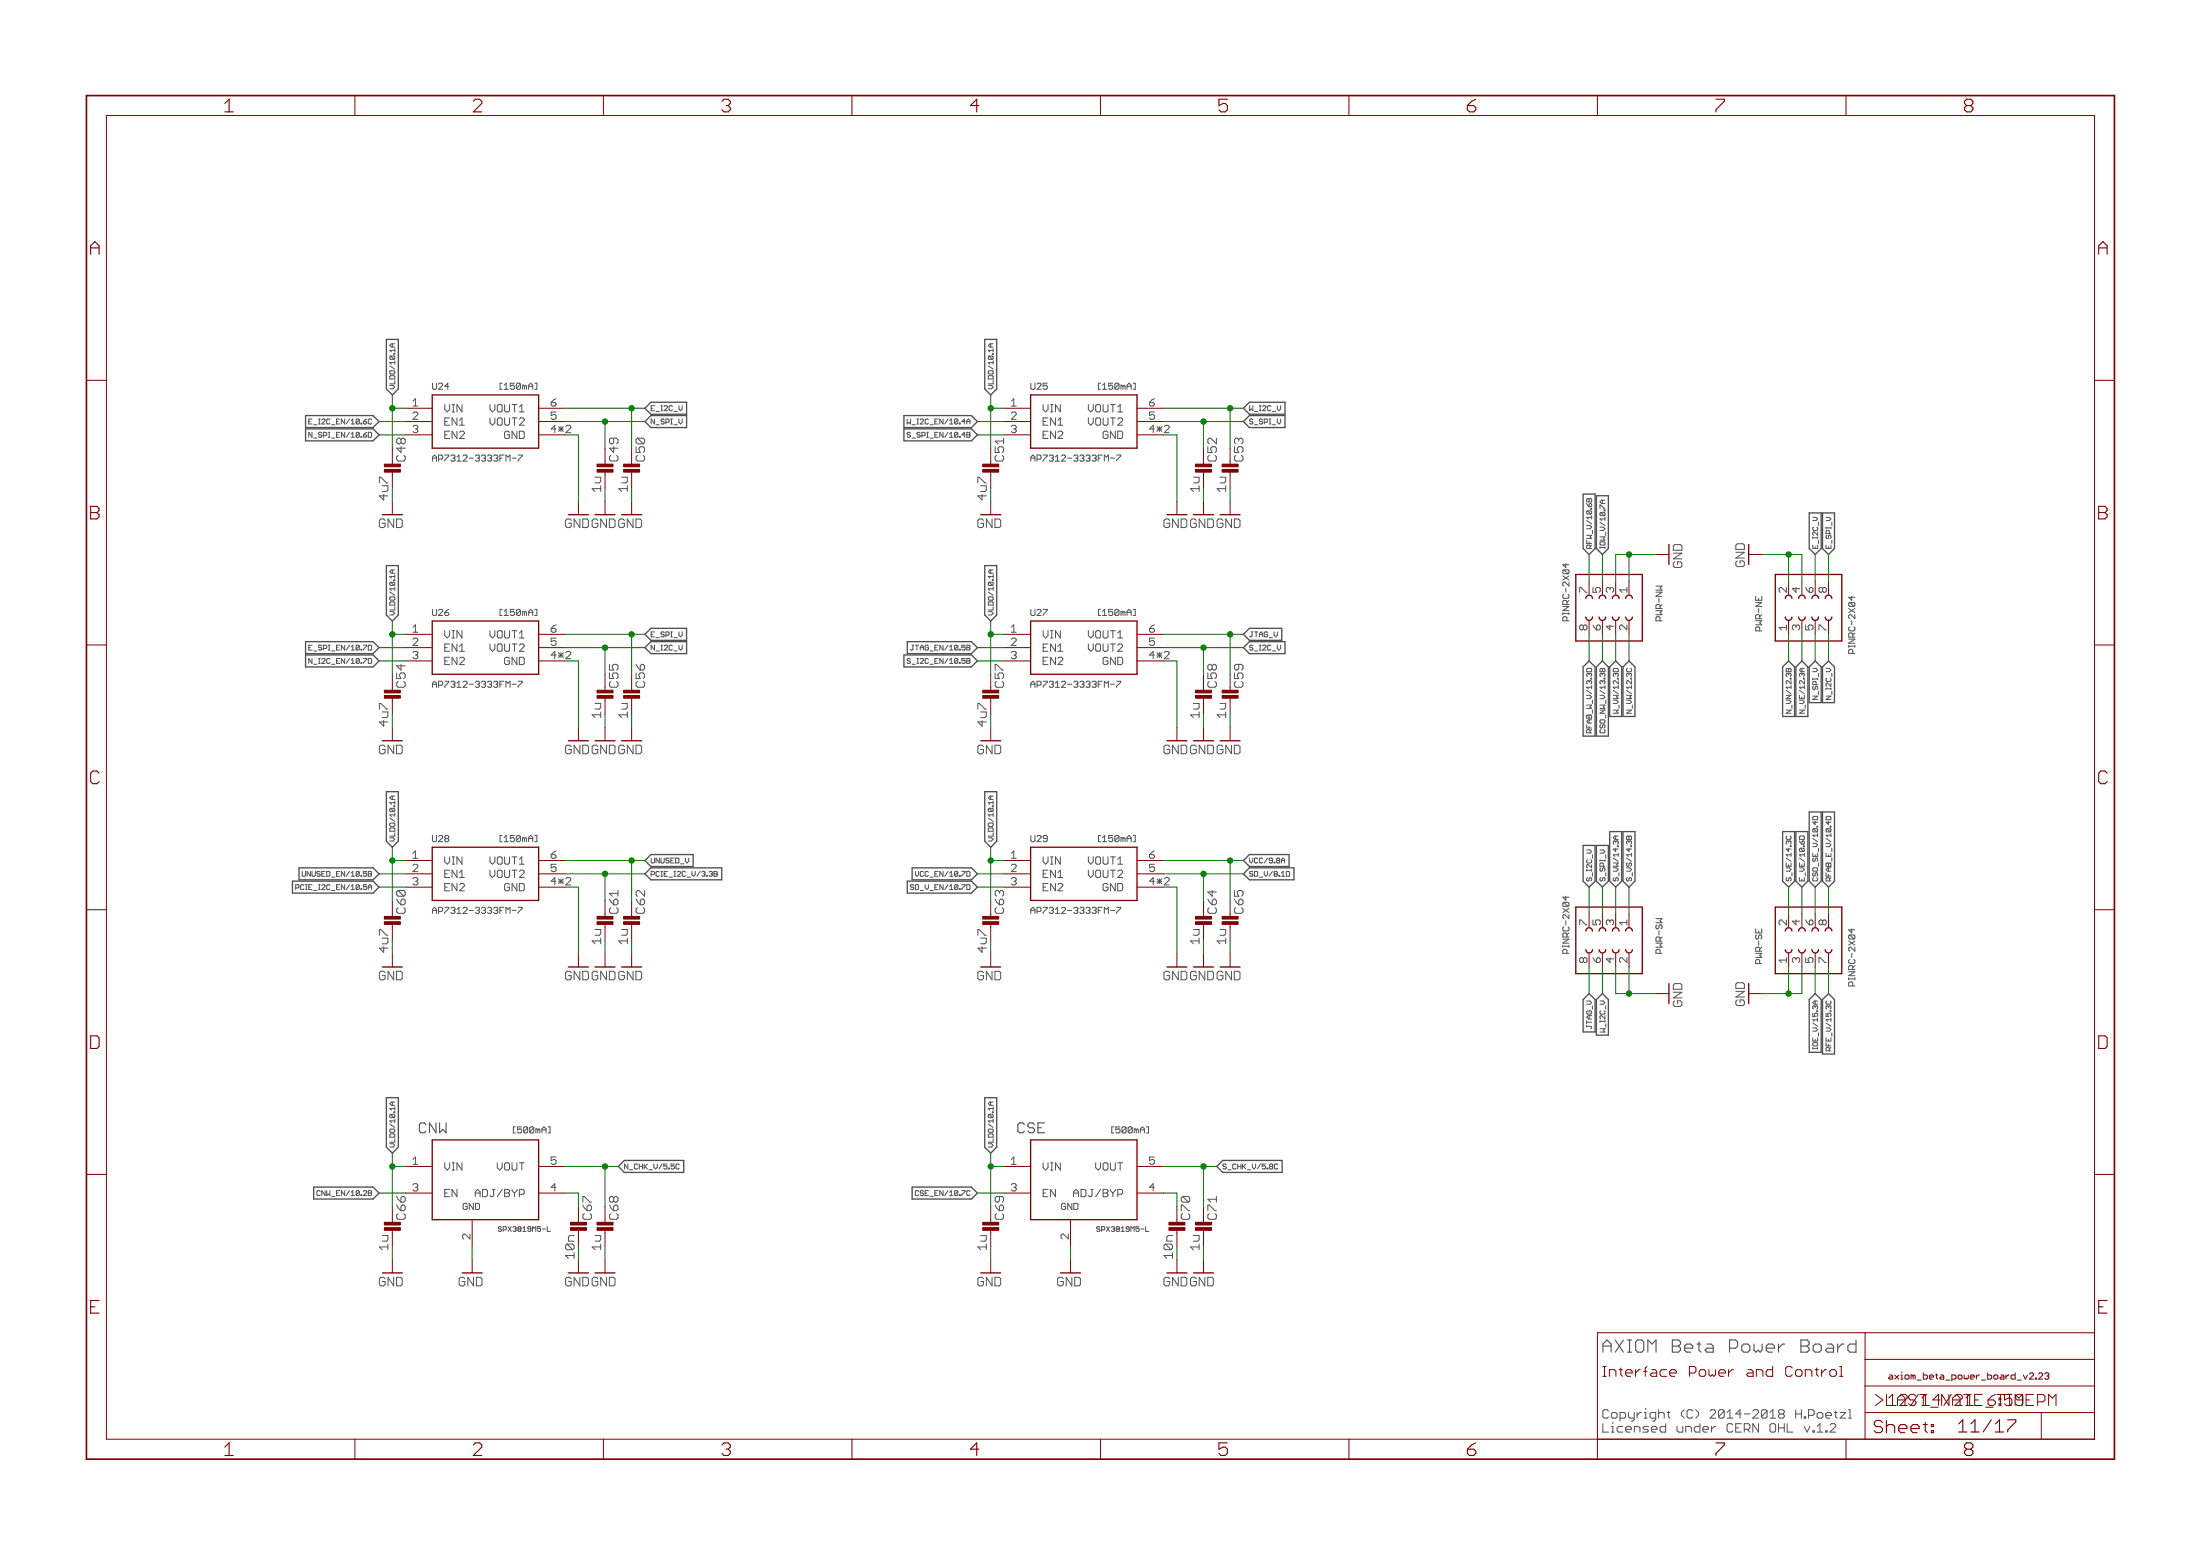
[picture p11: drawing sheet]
<svg xmlns="http://www.w3.org/2000/svg" width="420mm" height="297mm" viewBox="0 0 420 297" stroke-linecap="round" stroke-linejoin="round" font-family="sans-serif">
<path d="M353.3 256.6h1.2M354.5 255.8v2.3h-1.2" fill="none" stroke="#505050" stroke-width=".21"/>
<g fill="none" stroke="#505050" stroke-width=".19">
<path d="M59.6 80h-.6v.9h.6M59 83.5v-1l.6 1M59 80.5h.3M99 86.9h.7v.2l-.7 .7M173.2 83.3l.2 .2M173.4 82.5l-.2 .2 .2 .3M213.3 86.9h.7v.2l-.7 .7M335.3 119.9v.5h1.2M336.1 119.9v.5M59 126.6v-.9l.6 .9M59 123.6h.3M59.6 123.2h-.6v.9h.6"/>
<path d="M99 130h.7v.2l-.7 .8M173.2 126.5l.2 .1M173.4 125.7l-.2 .2 .2 .3M173.9 124l.3 .1M213.3 130h.7v.2l-.7 .8M303 139.4v.5h1M303.7 139.4v.5M304 139.3l-.3 .3M305.6 139.4v.4l.1 .1h.6l.2-.1v-.4M346.2 156l.2-.1h.6l.1 .1M348.7 156l.2-.1h.6l.2 .1M57.7 166.3v.8l.2 .2h.3"/>
<path d="M99 173.2h.7v.2l-.7 .8M173.9 169.7l.4 .1M174.3 168.9l-.4 .1 .1 .4h.3M174.8 166.3v.7l.3 .3M213.3 173.2h.7v.2l-.7 .8M304 196.2l-.2 .2M335.3 183.3v.6h1.2M336.1 183.3v.6M348.7 200.1v.5h1M349.4 200.1v.5M60.7 227.3l-.2 .2v.6l.2 .1M90.8 227.8h.9"/>
<path d="M91.2 227.1l-.4 .4v1M95.2 234.9l.1 .2 .5-.2M95.8 234.3l-.2-.1-.4 .1 .1 .3h.3l.2 .2M175.3 227.3h-.3l-.2 .2v.6l.2 .1h.3M205 227.8h1M205.5 227.1l-.5 .4v1M209.4 234.9l.2 .2h.3l.2-.2M210.1 234.3l-.2-.1h-.3l-.2 .1 .2 .3h.3l.2 .2M350.6 272v.3l-1.1 1.1h1.1"/>
</g>
<g fill="none" stroke="#505050" stroke-width=".25">
<path d="M58.4 79.3h12.8l1.2 1.2-1.2 1.1h-12.8zM73.8 64.8h2.3v9.5l-1.2 1.1-1.1-1.1zM124.3 76.8h6.8v2.3h-6.8l-1.1-1.2zM172.6 79.3h12.9l1.2 1.2-1.2 1.1h-12.9zM188.1 64.8h2.3v9.5l-1.2 1.1-1.1-1.1zM237.5 77.9l1.1-1.1h6.8v2.3h-6.8zM58.4 81.9h12.8l1.2 1.1-1.2 1.2h-12.8zM123.2 80.5l1.1-1.2h6.8v2.3h-6.8zM172.6 81.9h12.9l1.2 1.1-1.2 1.2h-12.9zM237.5 80.5l1.1-1.2h6.8v2.3h-6.8zM302.3 94.3h2.3v10.4l-1.1 1.2-1.2-1.2zM304.9 94.6h2.3v10.1l-1.2 1.2-1.1-1.2z"/>
<path d="M345.5 97.9h2.3v6.8l-1.1 1.2-1.2-1.2zM348.1 97.9h2.3v6.8l-1.2 1.2-1.1-1.2zM73.8 108h2.3v9.4l-1.2 1.2-1.1-1.2zM124.3 120h6.8v2.2h-6.8l-1.1-1.1zM188.1 108h2.3v9.4l-1.2 1.2-1.1-1.2zM58.4 122.5h12.8l1.2 1.1-1.2 1.2h-12.8zM58.4 125h12.8l1.2 1.2-1.2 1.1h-12.8zM123.2 123.6l1.1-1.1h6.8v2.3h-6.8zM172.6 125h12.9l1.2 1.2-1.2 1.1h-12.9zM173.3 122.5h12.2l1.2 1.1-1.2 1.2h-12.2zM237.5 123.6l1.1-1.1h6.8v2.3h-6.8zM237.5 121.1l1.1-1.1h6.2v2.2h-6.2z"/>
<path d="M302.3 127.3l1.2-1.1 1.1 1.1v13.2h-2.3zM304.9 127.3l1.1-1.1 1.2 1.1v13.2h-2.3zM307.4 127.3l1.2-1.1 1.1 1.1v9.5h-2.3zM310 127.3l1.1-1.1 1.2 1.1v9.5h-2.3zM340.4 127.3l1.2-1.1 1.1 1.1v9.5h-2.3zM343 127.3l1.1-1.1 1.2 1.1v9.5h-2.3zM345.5 127.3l1.2-1.1 1.1 1.1v6.8h-2.3zM348.1 127.3l1.1-1.1 1.2 1.1v6.8h-2.3zM73.8 151.1h2.3v9.5l-1.2 1.1-1.1-1.1zM188.1 151.1h2.3v9.5l-1.2 1.1-1.1-1.1zM307.4 158.7h2.3v9.5l-1.1 1.2-1.2-1.2zM310 158.7h2.3v9.5l-1.2 1.2-1.1-1.2z"/>
<path d="M340.4 158.7h2.3v9.5l-1.1 1.2-1.2-1.2zM343 158.7h2.3v9.5l-1.2 1.2-1.1-1.2zM345.5 155h2.3v13.2l-1.1 1.2-1.2-1.2zM348.1 155h2.3v13.2l-1.2 1.2-1.1-1.2zM55.9 168.2h15.3l1.2 1.2-1.2 1.1h-15.3zM57.1 165.7h14.1l1.2 1.1-1.2 1.2h-14.1zM123.2 166.8l1.1-1.1h13.5v2.3h-13.5zM123.2 164.3l1.1-1.2h8.1v2.3h-8.1zM173.3 168.2h12.2l1.2 1.2-1.2 1.1h-12.2zM174.2 165.7h11.3l1.2 1.1-1.2 1.2h-11.3zM238.6 165.7h8.5v2.3h-8.5l-1.1-1.2zM238.6 163.1h7.6v2.3h-7.6l-1.1-1.1z"/>
<path d="M302.3 161.4h2.3v6.8l-1.1 1.2-1.2-1.2zM304.9 161.4h2.3v6.8l-1.2 1.2-1.1-1.2zM303.5 189.7l1.1 1.1v6.2h-2.3v-6.2zM306 189.7l1.2 1.1v6.8h-2.3v-6.8zM346.7 189.7l1.1 1.1v10.1h-2.3v-10.1zM349.2 189.7l1.2 1.1v10.4h-2.3v-10.4zM73.8 209.5h2.3v9.5l-1.2 1.1-1.1-1.1zM188.1 209.5h2.3v9.5l-1.2 1.1-1.1-1.1zM59.9 226.6h11.3l1.2 1.2-1.2 1.1h-11.3zM118.1 222.7l1.1-1.2h11.4v2.3h-11.4zM174.2 226.6h11.3l1.2 1.2-1.2 1.1h-11.3zM233.5 221.5h11.4v2.3h-11.4l-1.1-1.1z"/>
</g>
<g fill="none" stroke="#800000" stroke-width=".25">
<path d="M82.5 75.4h20.4v10.2h-20.4zM196.8 75.4h20.3v10.2h-20.3zM82.5 118.6h20.4v10.1h-20.4zM196.8 118.6h20.3v10.1h-20.3zM300.9 109.7h12.7v12.7h-12.7zM302.9 114.2a.63 .63 0 0 1 .6-.6 .63 .63 0 0 1 .6 .6M302.9 117.8a.63 .63 0 0 0 .6 .6 .63 .63 0 0 0 .6-.6M305.4 114.2a.63 .63 0 0 1 .6-.6 .63 .63 0 0 1 .7 .6M305.4 117.8a.63 .63 0 0 0 .6 .6 .63 .63 0 0 0 .7-.6M307.9 114.2a.63 .63 0 0 1 .7-.6 .63 .63 0 0 1 .6 .6M307.9 117.8a.63 .63 0 0 0 .7 .6 .63 .63 0 0 0 .6-.6M310.5 114.2a.63 .63 0 0 1 .6-.6 .63 .63 0 0 1 .6 .6"/>
<path d="M310.5 117.8a.63 .63 0 0 0 .6 .6 .63 .63 0 0 0 .6-.6M339 109.7h12.7v12.7h-12.7zM341 117.8a.63 .63 0 0 0 .6 .6 .63 .63 0 0 0 .6-.6M341 114.2a.63 .63 0 0 1 .6-.6 .63 .63 0 0 1 .6 .6M343.5 117.8a.63 .63 0 0 0 .6 .6 .63 .63 0 0 0 .7-.6M343.5 114.2a.63 .63 0 0 1 .6-.6 .63 .63 0 0 1 .7 .6M346 117.8a.63 .63 0 0 0 .7 .6 .63 .63 0 0 0 .6-.6M346 114.2a.63 .63 0 0 1 .7-.6 .63 .63 0 0 1 .6 .6M348.6 117.8a.63 .63 0 0 0 .6 .6 .63 .63 0 0 0 .6-.6M348.6 114.2a.63 .63 0 0 1 .6-.6 .63 .63 0 0 1 .6 .6M82.5 161.7h20.4v10.2h-20.4zM196.8 161.7h20.3v10.2h-20.3z"/>
<path d="M300.9 173.2h12.7v12.7h-12.7zM302.9 177.7a.63 .63 0 0 1 .6-.6 .63 .63 0 0 1 .6 .6M305.4 177.7a.63 .63 0 0 1 .6-.6 .63 .63 0 0 1 .7 .6M307.9 177.7a.63 .63 0 0 1 .7-.6 .63 .63 0 0 1 .6 .6M310.5 177.7a.63 .63 0 0 1 .6-.6 .63 .63 0 0 1 .6 .6M339 173.2h12.7v12.7h-12.7zM341 177.7a.63 .63 0 0 1 .6-.6 .63 .63 0 0 1 .6 .6M343.5 177.7a.63 .63 0 0 1 .6-.6 .63 .63 0 0 1 .7 .6M346 177.7a.63 .63 0 0 1 .7-.6 .63 .63 0 0 1 .6 .6M348.6 177.7a.63 .63 0 0 1 .6-.6 .63 .63 0 0 1 .6 .6M302.9 181.3a.63 .63 0 0 0 .6 .6 .63 .63 0 0 0 .6-.6M305.4 181.3a.63 .63 0 0 0 .6 .6 .63 .63 0 0 0 .7-.6"/>
<path d="M307.9 181.3a.63 .63 0 0 0 .7 .6 .63 .63 0 0 0 .6-.6M310.5 181.3a.63 .63 0 0 0 .6 .6 .63 .63 0 0 0 .6-.6M341 181.3a.63 .63 0 0 0 .6 .6 .63 .63 0 0 0 .6-.6M343.5 181.3a.63 .63 0 0 0 .6 .6 .63 .63 0 0 0 .7-.6M346 181.3a.63 .63 0 0 0 .7 .6 .63 .63 0 0 0 .6-.6M348.6 181.3a.63 .63 0 0 0 .6 .6 .63 .63 0 0 0 .6-.6M82.5 217.6h20.4v15.2h-20.4zM196.8 217.6h20.3v15.2h-20.3z"/>
</g>
<g fill="none" stroke="#800000" stroke-width=".19">
<path d="M67.8 18.2v3.9M115.2 18.2v3.9M162.7 18.2v3.9M210.2 18.2v3.9M257.6 18.2v3.9M305.1 18.2v3.9M352.6 18.2v3.9M20.3 22.1h379.7v252.6h-379.7zM16.5 72.6h3.8M77.5 77.9h5M102.9 77.9h5M191.7 77.9h5.1"/>
<path d="M217.1 77.9h5.1M400 72.6h3.8M74.9 95.7v2.6M77.5 80.5h5M77.5 83h5M102.9 80.5h5M102.9 83h5M110.5 95.7v2.6M115.5 95.7v2.6M120.6 95.7v2.6M189.2 95.7v2.6M191.7 80.5h5.1"/>
<path d="M191.7 83h5.1M217.1 80.5h5.1M217.1 83h5.1M224.8 95.7v2.6M229.8 95.7v2.6M234.9 95.7v2.6M303.5 110.9v2.6M303.5 118.6v2.5M306 110.9v2.6M306 118.6v2.5M308.6 110.9v2.6M308.6 118.6v2.5"/>
<path d="M311.1 110.9v2.6M311.1 118.6v2.5M316.2 105.9h2.5M334 105.9h2.5M341.6 110.9v2.6M341.6 118.6v2.5M344.1 110.9v2.6M344.1 118.6v2.5M346.7 110.9v2.6M346.7 118.6v2.5M349.2 110.9v2.6M349.2 118.6v2.5"/>
<path d="M16.5 123.1h3.8M74.9 138.9v2.5M77.5 121.1h5M77.5 123.6h5M77.5 126.2h5M102.9 121.1h5M102.9 123.6h5M102.9 126.2h5M110.5 138.9v2.5M115.5 138.9v2.5M120.6 138.9v2.5M189.2 138.9v2.5"/>
<path d="M191.7 121.1h5.1M191.7 123.6h5.1M191.7 126.2h5.1M217.1 121.1h5.1M217.1 123.6h5.1M217.1 126.2h5.1M224.8 138.9v2.5M229.8 138.9v2.5M234.9 138.9v2.5M400 123.1h3.8M16.5 173.7h3.8M77.5 164.3h5"/>
<path d="M77.5 166.8h5M77.5 169.4h5M102.9 164.3h5M102.9 166.8h5M102.9 169.4h5M191.7 164.3h5.1M191.7 166.8h5.1M191.7 169.4h5.1M217.1 164.3h5.1M217.1 166.8h5.1M217.1 169.4h5.1M303.5 174.4v2.6"/>
<path d="M306 174.4v2.6M308.6 174.4v2.6M311.1 174.4v2.6M341.6 174.4v2.6M344.1 174.4v2.6M346.7 174.4v2.6M349.2 174.4v2.6M400 173.7h3.8M74.9 182.1v2.5M110.5 182.1v2.5M115.5 182.1v2.5M120.6 182.1v2.5"/>
<path d="M189.2 182.1v2.5M224.8 182.1v2.5M229.8 182.1v2.5M234.9 182.1v2.5M303.5 182.1v2.5M306 182.1v2.5M308.6 182.1v2.5M311.1 182.1v2.5M316.2 189.7h2.5M334 189.7h2.5M341.6 182.1v2.5M344.1 182.1v2.5"/>
<path d="M346.7 182.1v2.5M349.2 182.1v2.5M16.5 224.2h3.8M77.5 222.7h5M77.5 227.8h5M90.2 232.8v5.1M102.9 222.7h5M102.9 227.8h5M191.7 222.7h5.1M191.7 227.8h5.1M204.4 232.8v5.1M217.1 222.7h5.1"/>
<path d="M217.1 227.8h5.1M400 224.2h3.8M74.9 240.5v2.5M90.2 240.5v2.5M110.5 240.5v2.5M115.5 240.5v2.5M189.2 240.5v2.5M204.4 240.5v2.5M224.8 240.5v2.5M229.8 240.5v2.5M356.2 254.4v20.3M356.2 259.5h43.8"/>
<path d="M400 254.4h-94.9v24.2M67.8 274.7v3.9M115.2 274.7v3.9M162.7 274.7v3.9M210.2 274.7v3.9M257.6 274.7v3.9M352.6 274.7v3.9M356.2 269.7h43.8M356.2 264.6h43.8M358.2 266.2l1.4 1.1-1.4 1M377.1 267.3h.7M378.5 266.2h-1.4v2.1h1.4"/>
<path d="M389.8 269.7v5"/>
</g>
<g fill="#800000" stroke="#800000" stroke-width=".19">
<path d="M114 89.6h3.1v.5h-3.1z"/>
<path d="M114 88.6h3.1v.5h-3.1z"/>
<path d="M119.1 89.6h3.1v.5h-3.1z"/>
<path d="M119.1 88.6h3.1v.5h-3.1z"/>
<path d="M73.4 89.6h3.1v.5h-3.1z"/>
<path d="M73.4 88.6h3.1v.5h-3.1z"/>
<path d="M114 132.8h3.1v.5h-3.1z"/>
<path d="M114 131.8h3.1v.5h-3.1z"/>
<path d="M119.1 132.8h3.1v.5h-3.1z"/>
<path d="M119.1 131.8h3.1v.5h-3.1z"/>
<path d="M73.4 132.8h3.1v.5h-3.1z"/>
<path d="M73.4 131.8h3.1v.5h-3.1z"/>
<path d="M228.3 89.6h3.1v.5h-3.1z"/>
<path d="M228.3 88.6h3.1v.5h-3.1z"/>
<path d="M233.4 89.6h3.1v.5h-3.1z"/>
<path d="M233.4 88.6h3.1v.5h-3.1z"/>
<path d="M187.7 89.6h3v.5h-3z"/>
<path d="M187.7 88.6h3v.5h-3z"/>
<path d="M228.3 132.8h3.1v.5h-3.1z"/>
<path d="M228.3 131.8h3.1v.5h-3.1z"/>
<path d="M233.4 132.8h3.1v.5h-3.1z"/>
<path d="M233.4 131.8h3.1v.5h-3.1z"/>
<path d="M187.7 132.8h3v.5h-3z"/>
<path d="M187.7 131.8h3v.5h-3z"/>
<path d="M114 176h3.1v.5h-3.1z"/>
<path d="M114 174.9h3.1v.6h-3.1z"/>
<path d="M73.4 176h3.1v.5h-3.1z"/>
<path d="M73.4 174.9h3.1v.6h-3.1z"/>
<path d="M108.9 234.4h3.1v.5h-3.1z"/>
<path d="M108.9 233.3h3.1v.5h-3.1z"/>
<path d="M114 234.4h3.1v.5h-3.1z"/>
<path d="M114 233.3h3.1v.5h-3.1z"/>
<path d="M73.4 234.4h3.1v.5h-3.1z"/>
<path d="M73.4 233.3h3.1v.5h-3.1z"/>
<path d="M223.2 234.4h3.1v.5h-3.1z"/>
<path d="M223.2 233.3h3.1v.5h-3.1z"/>
<path d="M228.3 234.4h3.1v.5h-3.1z"/>
<path d="M228.3 233.3h3.1v.5h-3.1z"/>
<path d="M187.7 234.4h3v.5h-3z"/>
<path d="M187.7 233.3h3v.5h-3z"/>
<path d="M228.3 176h3.1v.5h-3.1z"/>
<path d="M228.3 174.9h3.1v.6h-3.1z"/>
<path d="M233.4 176h3.1v.5h-3.1z"/>
<path d="M233.4 174.9h3.1v.6h-3.1z"/>
<path d="M187.7 176h3v.5h-3z"/>
<path d="M187.7 174.9h3v.6h-3z"/>
<path d="M119.1 176h3.1v.5h-3.1z"/>
<path d="M119.1 174.9h3.1v.6h-3.1z"/>
</g>
<path d="M359.5 271.5l-.4-.3h-.8l-.4 .3v.4l.4 .4h.8l.4 .4v.4l-.4 .4h-.8l-.4-.4M360.3 271.2v2.3M360.3 272.3l.4-.4h.8l.3 .4v1.2M362.6 272.7h1.6v-.4l-.4-.4h-.8l-.4 .4v.8l.4 .4h.8M365 272.7h1.5v-.4l-.4-.4h-.7l-.4 .4v.8l.4 .4h.7M367.3 271.9h.8M367.7 271.5v1.6l.4 .4M368.9 271.9h.4v.4h-.4zM368.9 273.1h.4v.4h-.4z" fill="none" stroke="#800000" stroke-width=".21"/>
<path d="M16.5 18.2h387.3v260.4h-387.3z" fill="none" stroke="#800000" stroke-width=".32"/>
<g fill="none" stroke="#008000" stroke-width=".19">
<path d="M74.9 75.4v10.2M74.9 77.9h2.6M107.9 77.9h15.3M120.6 77.9v7.7M189.2 75.4v10.2M189.2 77.9h2.5M222.2 77.9h15.3M234.9 77.9v7.7M72.4 80.5h5.1M72.4 83h5.1M107.9 80.5h15.3M107.9 83h2.6v12.7"/>
<path d="M115.5 80.5v5.1M115.5 93.2v2.5M120.6 93.2v2.5M186.7 80.5h5M186.7 83h5M222.2 80.5h15.3M222.2 83h2.6v12.7M229.8 80.5v5.1M229.8 93.2v2.5M234.9 93.2v2.5M74.9 118.6v10.1M189.2 118.6v10.1"/>
<path d="M303.5 105.9v5M306 105.9v5M311.1 105.9v5M316.2 105.9h-7.6v5M336.5 105.9h7.6v5M341.6 105.9v5M346.7 105.9v5M349.2 105.9v5M72.4 123.6h5.1M72.4 126.2h5.1M74.9 121.1h2.6M107.9 123.6h15.3"/>
<path d="M107.9 126.2h2.6v12.7M107.9 121.1h15.3M115.5 123.6v5.1M115.5 136.3v2.6M120.6 121.1v7.6M120.6 136.3v2.6M186.7 123.6h5M186.7 126.2h5M189.2 121.1h2.5M222.2 123.6h15.3M222.2 126.2h2.6v12.7M222.2 121.1h15.3"/>
<path d="M229.8 123.6v5.1M229.8 136.3v2.6M234.9 121.1v7.6M234.9 136.3v2.6M303.5 121.1v5.1M306 121.1v5.1M308.6 121.1v5.1M311.1 121.1v5.1M341.6 121.1v5.1M344.1 121.1v5.1M346.7 121.1v5.1M349.2 121.1v5.1"/>
<path d="M72.4 169.4h5.1M72.4 166.8h5.1M74.9 161.7v10.2M74.9 164.3h2.6M107.9 169.4h2.6v12.7M107.9 166.8h15.3M107.9 164.3h15.3M115.5 166.8v5.1M115.5 179.5v2.6M120.6 164.3v7.6M120.6 179.5v2.6M186.7 169.4h5"/>
<path d="M186.7 166.8h5M189.2 161.7v10.2M189.2 164.3h2.5M222.2 169.4h2.6v12.7M222.2 166.8h15.3M222.2 164.3h15.3M229.8 166.8v5.1M229.8 179.5v2.6M234.9 164.3v7.6M234.9 179.5v2.6M303.5 169.4v5M306 169.4v5"/>
<path d="M308.6 169.4v5M311.1 169.4v5M341.6 169.4v5M344.1 169.4v5M346.7 169.4v5M349.2 169.4v5M303.5 184.6v5.1M306 184.6v5.1M308.6 184.6v5.1h7.6M311.1 184.6v5.1M341.6 184.6v5.1M344.1 184.6v5.1h-7.6"/>
<path d="M346.7 184.6v5.1M349.2 184.6v5.1M72.4 227.8h5.1M74.9 220.1v10.2M74.9 237.9v2.6M74.9 222.7h2.6M90.2 237.9v2.6M107.9 222.7h10.2M107.9 227.8h2.6M115.5 222.7v7.6M115.5 237.9v2.6M186.7 227.8h5"/>
<path d="M189.2 220.1v10.2M189.2 237.9v2.6M189.2 222.7h2.5M204.4 237.9v2.6M222.2 222.7h10.2M222.2 227.8h2.6M229.8 222.7v7.6M229.8 237.9v2.6"/>
</g>
<g fill="#008000" stroke="#008000" stroke-width=".19">
<circle cx="311.1" cy="105.9" r=".51"/>
<circle cx="341.6" cy="189.7" r=".51"/>
<circle cx="311.1" cy="189.7" r=".51"/>
<circle cx="341.6" cy="105.9" r=".51"/>
<circle cx="234.9" cy="77.9" r=".51"/>
<circle cx="234.9" cy="121.1" r=".51"/>
<circle cx="229.8" cy="80.5" r=".51"/>
<circle cx="229.8" cy="123.6" r=".51"/>
<circle cx="120.6" cy="121.1" r=".51"/>
<circle cx="120.6" cy="77.9" r=".51"/>
<circle cx="115.5" cy="80.5" r=".51"/>
<circle cx="115.5" cy="123.6" r=".51"/>
<circle cx="115.5" cy="166.8" r=".51"/>
<circle cx="74.9" cy="164.3" r=".51"/>
<circle cx="74.9" cy="121.1" r=".51"/>
<circle cx="74.9" cy="77.9" r=".51"/>
<circle cx="189.2" cy="77.9" r=".51"/>
<circle cx="189.2" cy="121.1" r=".51"/>
<circle cx="74.9" cy="222.7" r=".51"/>
<circle cx="189.2" cy="222.7" r=".51"/>
<circle cx="189.2" cy="164.3" r=".51"/>
<circle cx="115.5" cy="222.7" r=".51"/>
<circle cx="229.8" cy="222.7" r=".51"/>
<circle cx="120.6" cy="164.3" r=".51"/>
<circle cx="234.9" cy="164.3" r=".51"/>
<circle cx="229.8" cy="166.8" r=".51"/>
</g>
<g font-size="3.7" fill="#800000">
<text x="42.9" y="21.4">1</text>
<text x="90.4" y="21.4">2</text>
<text x="137.9" y="21.4">3</text>
<text x="185.3" y="21.4">4</text>
<text x="232.8" y="21.4">5</text>
<text x="280.3" y="21.4">6</text>
<text x="327.7" y="21.4">7</text>
<text x="375.2" y="21.4">8</text>
<text x="17.3" y="48.6">A</text>
<text x="400.8" y="48.6">A</text>
<text x="17.3" y="99.2">B</text>
<text x="400.8" y="99.2">B</text>
<text x="17.3" y="149.7">C</text>
<text x="400.8" y="149.7">C</text>
<text x="17.3" y="200.2">D</text>
<text x="400.8" y="200.2">D</text>
<text x="17.3" y="250.8">E</text>
<text x="400.8" y="250.8">E</text>
<text x="42.9" y="277.9">1</text>
<text x="90.4" y="277.9">2</text>
<text x="137.9" y="277.9">3</text>
<text x="185.3" y="277.9">4</text>
<text x="232.8" y="277.9">5</text>
<text x="280.3" y="277.9">6</text>
<text x="327.7" y="277.9">7</text>
<text x="375.2" y="277.9">8</text>
</g>
<text font-size="3.6" fill="#505050" x="306" y="258.2">AXIOM Beta Power Board</text>
<text font-size="3.6" fill="#800000" x="374" y="273.5">11/17</text>
<g font-size="3.2" fill="#800000">
<text x="360.6" y="268.4">12/14/21</text>
<text x="378.2" y="268.4">6:59 PM</text>
</g>
<g font-size="2.9" fill="#505050">
<text x="80" y="216.3">CNW</text>
<text x="194.3" y="216.3">CSE</text>
</g>
<text font-size="2.9" fill="#800000" x="306" y="262.8">Interface Power and Control</text>
<g font-size="2.5" fill="#800000">
<text x="77.5" y="88.1" transform="rotate(-90 77.5 88.1)">C48</text>
<text x="118.1" y="88.1" transform="rotate(-90 118.1 88.1)">C49</text>
<text x="123.2" y="88.1" transform="rotate(-90 123.2 88.1)">C50</text>
<text x="191.7" y="88.1" transform="rotate(-90 191.7 88.1)">C51</text>
<text x="232.4" y="88.1" transform="rotate(-90 232.4 88.1)">C52</text>
<text x="237.5" y="88.1" transform="rotate(-90 237.5 88.1)">C53</text>
<text x="114.8" y="93.6" transform="rotate(-90 114.8 93.6)">1u</text>
<text x="119.9" y="93.6" transform="rotate(-90 119.9 93.6)">1u</text>
<text x="229.1" y="93.6" transform="rotate(-90 229.1 93.6)">1u</text>
<text x="234.2" y="93.6" transform="rotate(-90 234.2 93.6)">1u</text>
<text x="72.4" y="100.8">GND</text>
<text x="107.9" y="100.8">GND GND GND</text>
<text x="186.7" y="100.8">GND</text>
<text x="222.2" y="100.8">GND GND GND</text>
<text x="333.2" y="107.8" transform="rotate(-90 333.2 107.8)">GND</text>
<text x="321.3" y="108.4" transform="rotate(-90 321.3 108.4)">GND</text>
<text x="77.5" y="131.3" transform="rotate(-90 77.5 131.3)">C54</text>
<text x="118.1" y="131.3" transform="rotate(-90 118.1 131.3)">C55</text>
<text x="123.2" y="131.3" transform="rotate(-90 123.2 131.3)">C56</text>
<text x="191.7" y="131.3" transform="rotate(-90 191.7 131.3)">C57</text>
<text x="232.4" y="131.3" transform="rotate(-90 232.4 131.3)">C58</text>
<text x="237.5" y="131.3" transform="rotate(-90 237.5 131.3)">C59</text>
<text x="114.8" y="136.8" transform="rotate(-90 114.8 136.8)">1u</text>
<text x="119.9" y="136.8" transform="rotate(-90 119.9 136.8)">1u</text>
<text x="229.1" y="136.8" transform="rotate(-90 229.1 136.8)">1u</text>
<text x="234.2" y="136.8" transform="rotate(-90 234.2 136.8)">1u</text>
<text x="72.4" y="144">GND</text>
<text x="107.9" y="144">GND GND GND</text>
<text x="186.7" y="144">GND</text>
<text x="222.2" y="144">GND GND GND</text>
<text x="77.5" y="174.4" transform="rotate(-90 77.5 174.4)">C60</text>
<text x="114.8" y="180" transform="rotate(-90 114.8 180)">1u</text>
<text x="118.1" y="174.4" transform="rotate(-90 118.1 174.4)">C61</text>
<text x="119.9" y="180" transform="rotate(-90 119.9 180)">1u</text>
<text x="123.2" y="174.4" transform="rotate(-90 123.2 174.4)">C62</text>
<text x="191.7" y="174.4" transform="rotate(-90 191.7 174.4)">C63</text>
<text x="229.1" y="180" transform="rotate(-90 229.1 180)">1u</text>
<text x="232.4" y="174.4" transform="rotate(-90 232.4 174.4)">C64</text>
<text x="234.2" y="180" transform="rotate(-90 234.2 180)">1u</text>
<text x="237.5" y="174.4" transform="rotate(-90 237.5 174.4)">C65</text>
<text x="72.4" y="187.1">GND</text>
<text x="107.9" y="187.1">GND GND GND</text>
<text x="186.7" y="187.1">GND</text>
<text x="222.2" y="187.1">GND GND GND</text>
<text x="333.2" y="191.6" transform="rotate(-90 333.2 191.6)">GND</text>
<text x="321.3" y="192.2" transform="rotate(-90 321.3 192.2)">GND</text>
<text x="77.5" y="232.8" transform="rotate(-90 77.5 232.8)">C66</text>
<text x="118.1" y="232.8" transform="rotate(-90 118.1 232.8)">C68</text>
<text x="191.7" y="232.8" transform="rotate(-90 191.7 232.8)">C69</text>
<text x="232.4" y="232.8" transform="rotate(-90 232.4 232.8)">C71</text>
<text x="74.2" y="238.4" transform="rotate(-90 74.2 238.4)">1u</text>
<text x="114.8" y="238.4" transform="rotate(-90 114.8 238.4)">1u</text>
<text x="188.4" y="238.4" transform="rotate(-90 188.4 238.4)">1u</text>
<text x="229.1" y="238.4" transform="rotate(-90 229.1 238.4)">1u</text>
<text x="72.4" y="245.5">GND</text>
<text x="87.6" y="245.5">GND</text>
<text x="107.9" y="245.5">GND GND</text>
<text x="186.7" y="245.5">GND</text>
<text x="201.9" y="245.5">GND</text>
<text x="222.2" y="245.5">GND GND</text>
</g>
<g font-size="2.5" fill="#008000">
<text x="74.2" y="95.1" transform="rotate(-90 74.2 95.1)">4u7</text>
<text x="188.4" y="95.1" transform="rotate(-90 188.4 95.1)">4u7</text>
<text x="74.2" y="138.3" transform="rotate(-90 74.2 138.3)">4u7</text>
<text x="188.4" y="138.3" transform="rotate(-90 188.4 138.3)">4u7</text>
<text x="74.2" y="181.5" transform="rotate(-90 74.2 181.5)">4u7</text>
<text x="188.4" y="181.5" transform="rotate(-90 188.4 181.5)">4u7</text>
<text x="113" y="232.8" transform="rotate(-90 113 232.8)">C67</text>
<text x="227.3" y="232.8" transform="rotate(-90 227.3 232.8)">C70</text>
<text x="109.7" y="239.9" transform="rotate(-90 109.7 239.9)">10n</text>
<text x="224" y="239.9" transform="rotate(-90 224 239.9)">10n</text>
</g>
<g font-size="2.5" fill="#505050">
<text x="306" y="270.8">Copyright (C) 2014-2018 H.Poetzl</text>
<text x="306" y="273.5">Licensed under CERN OHL v.1.2</text>
</g>
<g font-size="2.1" fill="#505050">
<text x="78.9" y="77.6">1</text>
<text x="105.2" y="77.6">6</text>
<text x="193.2" y="77.6">1</text>
<text x="219.5" y="77.6">6</text>
<text x="78.9" y="80.1">2</text>
<text x="78.9" y="82.7">3</text>
<text x="84.9" y="78.7">VIN</text>
<text x="84.9" y="81.2">EN1</text>
<text x="84.9" y="83.8">EN2</text>
<text x="94.1" y="78.7">VOUT1</text>
<text x="94.1" y="81.2">VOUT2</text>
<text x="96.6" y="83.8">GND</text>
<text x="105.2" y="80.1">5</text>
<text x="105.2" y="82.7">4*2</text>
<text x="193.2" y="80.1">2</text>
<text x="193.2" y="82.7">3</text>
<text x="199.2" y="78.7">VIN</text>
<text x="199.2" y="81.2">EN1</text>
<text x="199.2" y="83.8">EN2</text>
<text x="208.4" y="78.7">VOUT1</text>
<text x="208.4" y="81.2">VOUT2</text>
<text x="210.9" y="83.8">GND</text>
<text x="219.5" y="80.1">5</text>
<text x="219.5" y="82.7">4*2</text>
<text x="303.1" y="113.1" transform="rotate(-90 303.1 113.1)">7</text>
<text x="305.7" y="113.1" transform="rotate(-90 305.7 113.1)">5</text>
<text x="308.2" y="113.1" transform="rotate(-90 308.2 113.1)">3</text>
<text x="310.8" y="113.1" transform="rotate(-90 310.8 113.1)">1</text>
<text x="341.2" y="113.1" transform="rotate(-90 341.2 113.1)">2</text>
<text x="343.8" y="113.1" transform="rotate(-90 343.8 113.1)">4</text>
<text x="346.3" y="113.1" transform="rotate(-90 346.3 113.1)">6</text>
<text x="348.9" y="113.1" transform="rotate(-90 348.9 113.1)">8</text>
<text x="78.9" y="120.7">1</text>
<text x="78.9" y="123.3">2</text>
<text x="78.9" y="125.8">3</text>
<text x="84.9" y="121.9">VIN</text>
<text x="84.9" y="124.4">EN1</text>
<text x="94.1" y="121.9">VOUT1</text>
<text x="94.1" y="124.4">VOUT2</text>
<text x="105.2" y="120.7">6</text>
<text x="105.2" y="123.3">5</text>
<text x="105.2" y="125.8">4*2</text>
<text x="193.2" y="120.7">1</text>
<text x="193.2" y="123.3">2</text>
<text x="193.2" y="125.8">3</text>
<text x="199.2" y="121.9">VIN</text>
<text x="199.2" y="124.4">EN1</text>
<text x="208.4" y="121.9">VOUT1</text>
<text x="208.4" y="124.4">VOUT2</text>
<text x="219.5" y="120.7">6</text>
<text x="219.5" y="123.3">5</text>
<text x="219.5" y="125.8">4*2</text>
<text x="303.1" y="120.2" transform="rotate(-90 303.1 120.2)">8</text>
<text x="305.7" y="120.2" transform="rotate(-90 305.7 120.2)">6</text>
<text x="308.2" y="120.2" transform="rotate(-90 308.2 120.2)">4</text>
<text x="310.8" y="120.2" transform="rotate(-90 310.8 120.2)">2</text>
<text x="341.2" y="120.2" transform="rotate(-90 341.2 120.2)">1</text>
<text x="343.8" y="120.2" transform="rotate(-90 343.8 120.2)">3</text>
<text x="346.3" y="120.2" transform="rotate(-90 346.3 120.2)">5</text>
<text x="348.9" y="120.2" transform="rotate(-90 348.9 120.2)">7</text>
<text x="84.9" y="126.9">EN2</text>
<text x="96.6" y="126.9">GND</text>
<text x="199.2" y="126.9">EN2</text>
<text x="210.9" y="126.9">GND</text>
<text x="78.9" y="163.9">1</text>
<text x="78.9" y="166.5">2</text>
<text x="84.9" y="165">VIN</text>
<text x="84.9" y="167.6">EN1</text>
<text x="94.1" y="165">VOUT1</text>
<text x="94.1" y="167.6">VOUT2</text>
<text x="105.2" y="163.9">6</text>
<text x="105.2" y="166.5">5</text>
<text x="193.2" y="163.9">1</text>
<text x="193.2" y="166.5">2</text>
<text x="199.2" y="165">VIN</text>
<text x="199.2" y="167.6">EN1</text>
<text x="208.4" y="165">VOUT1</text>
<text x="208.4" y="167.6">VOUT2</text>
<text x="219.5" y="163.9">6</text>
<text x="219.5" y="166.5">5</text>
<text x="78.9" y="169">3</text>
<text x="84.9" y="170.1">EN2</text>
<text x="96.6" y="170.1">GND</text>
<text x="105.2" y="169">4*2</text>
<text x="193.2" y="169">3</text>
<text x="199.2" y="170.1">EN2</text>
<text x="210.9" y="170.1">GND</text>
<text x="219.5" y="169">4*2</text>
<text x="303.1" y="176.6" transform="rotate(-90 303.1 176.6)">7</text>
<text x="305.7" y="176.6" transform="rotate(-90 305.7 176.6)">5</text>
<text x="308.2" y="176.6" transform="rotate(-90 308.2 176.6)">3</text>
<text x="310.8" y="176.6" transform="rotate(-90 310.8 176.6)">1</text>
<text x="341.2" y="176.6" transform="rotate(-90 341.2 176.6)">2</text>
<text x="343.8" y="176.6" transform="rotate(-90 343.8 176.6)">4</text>
<text x="346.3" y="176.6" transform="rotate(-90 346.3 176.6)">6</text>
<text x="348.9" y="176.6" transform="rotate(-90 348.9 176.6)">8</text>
<text x="303.1" y="183.7" transform="rotate(-90 303.1 183.7)">8</text>
<text x="305.7" y="183.7" transform="rotate(-90 305.7 183.7)">6</text>
<text x="308.2" y="183.7" transform="rotate(-90 308.2 183.7)">4</text>
<text x="310.8" y="183.7" transform="rotate(-90 310.8 183.7)">2</text>
<text x="341.2" y="183.7" transform="rotate(-90 341.2 183.7)">1</text>
<text x="343.8" y="183.7" transform="rotate(-90 343.8 183.7)">3</text>
<text x="346.3" y="183.7" transform="rotate(-90 346.3 183.7)">5</text>
<text x="348.9" y="183.7" transform="rotate(-90 348.9 183.7)">7</text>
<text x="78.9" y="222.3">1</text>
<text x="78.9" y="227.4">3</text>
<text x="84.9" y="223.4">VIN</text>
<text x="95.4" y="223.4">VOUT</text>
<text x="105.2" y="227.4">4</text>
<text x="105.2" y="222.3">5</text>
<text x="193.2" y="222.3">1</text>
<text x="193.2" y="227.4">3</text>
<text x="199.2" y="223.4">VIN</text>
<text x="209.6" y="223.4">VOUT</text>
<text x="219.5" y="227.4">4</text>
<text x="219.5" y="222.3">5</text>
<text x="84.9" y="228.5">EN</text>
<text x="91.5" y="228.5">ADJ/BYP</text>
<text x="199.2" y="228.5">EN</text>
<text x="205.8" y="228.5">ADJ/BYP</text>
<text x="89.8" y="236.5" transform="rotate(-90 89.8 236.5)">2</text>
<text x="204.1" y="236.5" transform="rotate(-90 204.1 236.5)">2</text>
</g>
<g font-size="1.8" fill="#505050">
<text x="82.5" y="74.4">U24</text>
<text x="95.3" y="74.4">[150mA]</text>
<text x="196.8" y="74.4">U25</text>
<text x="209.6" y="74.4">[150mA]</text>
<text x="82.5" y="88.1">AP7312-3333FM-7</text>
<text x="196.8" y="88.1">AP7312-3333FM-7</text>
<text x="82.5" y="117.5">U26</text>
<text x="95.3" y="117.5">[150mA]</text>
<text x="196.8" y="117.5">U27</text>
<text x="209.6" y="117.5">[150mA]</text>
<text x="299.7" y="118.6" transform="rotate(-90 299.7 118.6)">PINRC-2X04</text>
<text x="317.5" y="118.6" transform="rotate(-90 317.5 118.6)">PWR-NW</text>
<text x="336.5" y="120" transform="rotate(-90 336.5 120)">PWR-NE</text>
<text x="354.3" y="124.3" transform="rotate(-90 354.3 124.3)">PINRC-2X04</text>
<text x="82.5" y="131.3">AP7312-3333FM-7</text>
<text x="196.8" y="131.3">AP7312-3333FM-7</text>
<text x="82.5" y="160.7">U28</text>
<text x="95.3" y="160.7">[150mA]</text>
<text x="196.8" y="160.7">U29</text>
<text x="209.6" y="160.7">[150mA]</text>
<text x="82.5" y="174.4">AP7312-3333FM-7</text>
<text x="196.8" y="174.4">AP7312-3333FM-7</text>
<text x="299.7" y="182.1" transform="rotate(-90 299.7 182.1)">PINRC-2X04</text>
<text x="317.5" y="182.1" transform="rotate(-90 317.5 182.1)">PWR-SW</text>
<text x="336.5" y="183.4" transform="rotate(-90 336.5 183.4)">PWR-SE</text>
<text x="354.3" y="187.8" transform="rotate(-90 354.3 187.8)">PINRC-2X04</text>
<text x="97.8" y="216.3">[500mA]</text>
<text x="212.1" y="216.3">[500mA]</text>
<text x="88.6" y="230.9">GND</text>
<text x="202.8" y="230.9">GND</text>
</g>
<text font-size="1.8" fill="#800000" x="360.6" y="263.3">axiom_beta_power_board_v2.23</text>
<g font-size="1.4" fill="#505050">
<text x="75.4" y="74.2" transform="rotate(-90 75.4 74.2)">VLDO/10.1A</text>
<text x="189.7" y="74.2" transform="rotate(-90 189.7 74.2)">VLDO/10.1A</text>
<text x="59.4" y="81">E_I2C_EN/10.6C</text>
<text x="59.4" y="83.5">N_SPI_EN/10.6D</text>
<text x="124.3" y="78.4">E_I2C_V</text>
<text x="124.3" y="81">N_SPI_V</text>
<text x="173.7" y="81">W_I2C_EN/10.4A</text>
<text x="173.7" y="83.5">S_SPI_EN/10.4B</text>
<text x="238.6" y="78.4">W_I2C_V</text>
<text x="238.6" y="81">S_SPI_V</text>
<text x="304" y="104.7" transform="rotate(-90 304 104.7)">RFW_V/10.6B</text>
<text x="306.5" y="104.7" transform="rotate(-90 306.5 104.7)">IOW_V/10.7A</text>
<text x="347.2" y="104.7" transform="rotate(-90 347.2 104.7)">E_I2C_V</text>
<text x="349.7" y="104.7" transform="rotate(-90 349.7 104.7)">E_SPI_V</text>
<text x="75.4" y="117.4" transform="rotate(-90 75.4 117.4)">VLDO/10.1A</text>
<text x="189.7" y="117.4" transform="rotate(-90 189.7 117.4)">VLDO/10.1A</text>
<text x="59.4" y="124.1">E_SPI_EN/10.7D</text>
<text x="124.3" y="121.6">E_SPI_V</text>
<text x="124.3" y="124.1">N_I2C_V</text>
<text x="174.5" y="124.1">JTAG_EN/10.5B</text>
<text x="238.6" y="121.6">JTAG_V</text>
<text x="238.6" y="124.1">S_I2C_V</text>
<text x="59.4" y="126.7">N_I2C_EN/10.7D</text>
<text x="173.7" y="126.7">S_I2C_EN/10.5B</text>
<text x="309.1" y="135.8" transform="rotate(-90 309.1 135.8)">W_VW/12.3D</text>
<text x="311.6" y="135.8" transform="rotate(-90 311.6 135.8)">N_VW/12.3C</text>
<text x="342.1" y="135.8" transform="rotate(-90 342.1 135.8)">N_VN/12.3B</text>
<text x="344.6" y="135.8" transform="rotate(-90 344.6 135.8)">N_VE/12.3A</text>
<text x="347.2" y="133.2" transform="rotate(-90 347.2 133.2)">N_SPI_V</text>
<text x="349.7" y="133.2" transform="rotate(-90 349.7 133.2)">N_I2C_V</text>
<text x="304" y="139.2" transform="rotate(-90 304 139.2)">RFAB_W_V/13.3D</text>
<text x="306.5" y="139.2" transform="rotate(-90 306.5 139.2)">CSO_NW_V/13.3B</text>
<text x="75.4" y="160.6" transform="rotate(-90 75.4 160.6)">VLDO/10.1A</text>
<text x="189.7" y="160.6" transform="rotate(-90 189.7 160.6)">VLDO/10.1A</text>
<text x="58.5" y="167.3">UNUSED_EN/10.5B</text>
<text x="124.3" y="167.3">PCIE_I2C_V/3.3B</text>
<text x="124.3" y="164.8">UNUSED_V</text>
<text x="175.4" y="167.3">VCC_EN/10.7D</text>
<text x="238.6" y="164.8">VCC/9.8A</text>
<text x="238.6" y="167.3">SD_V/8.1D</text>
<text x="56.8" y="169.9">PCIE_I2C_EN/10.5A</text>
<text x="174.5" y="169.9">SD_V_EN/10.7D</text>
<text x="304" y="168.2" transform="rotate(-90 304 168.2)">S_I2C_V</text>
<text x="306.5" y="168.2" transform="rotate(-90 306.5 168.2)">S_SPI_V</text>
<text x="309.1" y="168.2" transform="rotate(-90 309.1 168.2)">S_VW/14.3A</text>
<text x="311.6" y="168.2" transform="rotate(-90 311.6 168.2)">S_VS/14.3B</text>
<text x="342.1" y="168.2" transform="rotate(-90 342.1 168.2)">S_VE/14.3C</text>
<text x="344.6" y="168.2" transform="rotate(-90 344.6 168.2)">E_VE/10.6D</text>
<text x="347.2" y="168.2" transform="rotate(-90 347.2 168.2)">CSO_SE_V/10.4D</text>
<text x="349.7" y="168.2" transform="rotate(-90 349.7 168.2)">RFAB_E_V/10.4D</text>
<text x="304" y="195.9" transform="rotate(-90 304 195.9)">JTAG_V</text>
<text x="306.5" y="196.7" transform="rotate(-90 306.5 196.7)">W_I2C_V</text>
<text x="347.2" y="200.1" transform="rotate(-90 347.2 200.1)">IOE_V/15.3A</text>
<text x="349.7" y="200.1" transform="rotate(-90 349.7 200.1)">RFE_V/15.3C</text>
<text x="75.4" y="219" transform="rotate(-90 75.4 219)">VLDO/10.1A</text>
<text x="189.7" y="219" transform="rotate(-90 189.7 219)">VLDO/10.1A</text>
<text x="119.2" y="223.2">N_CHK_V/5.5C</text>
<text x="233.5" y="223.2">S_CHK_V/5.8C</text>
<text x="61.1" y="228.3">CNW_EN/10.2B</text>
<text x="175.4" y="228.3">CSE_EN/10.7C</text>
<text x="96.1" y="235.1">SPX3819M5-L</text>
<text x="210.4" y="235.1">SPX3819M5-L</text>
</g>
</svg>
